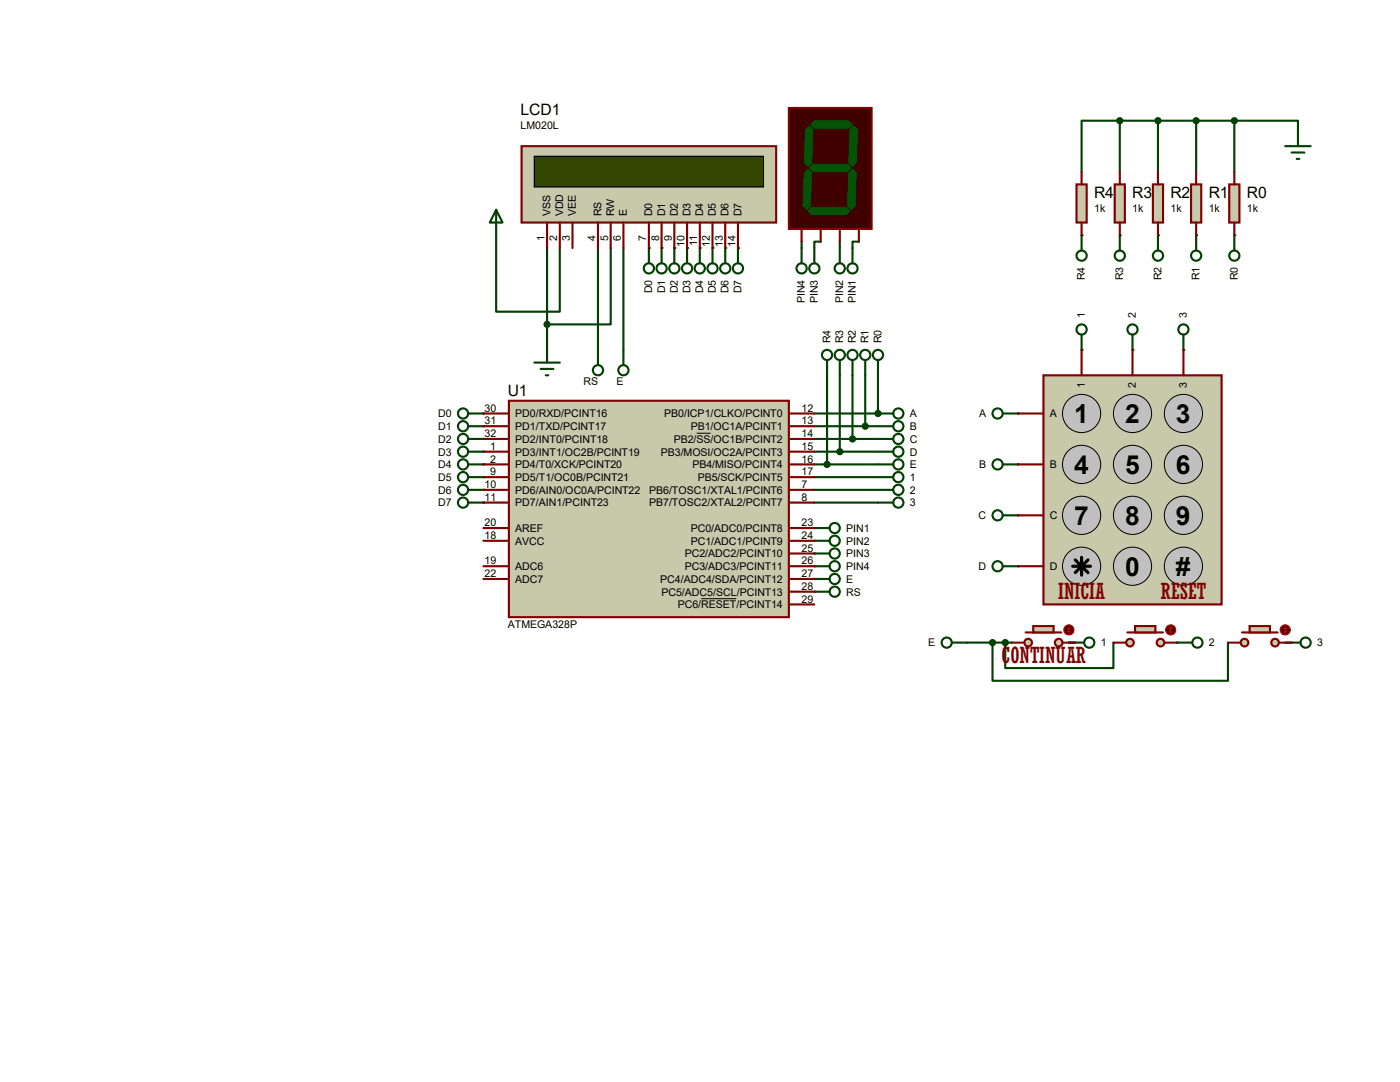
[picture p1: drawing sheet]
<svg xmlns="http://www.w3.org/2000/svg" width="279mm" height="216mm" viewBox="0 0 279 216" stroke-linecap="round" stroke-linejoin="round" font-family="sans-serif">
<g fill="#004000">
<circle cx="215.9" cy="69.8" r=".21"/>
<circle cx="226" cy="69.8" r=".21"/>
<circle cx="236.2" cy="69.8" r=".21"/>
<circle cx="203.2" cy="82.5" r=".21"/>
<circle cx="203.2" cy="92.7" r=".21"/>
<circle cx="203.2" cy="102.8" r=".21"/>
<circle cx="203.2" cy="113" r=".21"/>
<circle cx="175.2" cy="82.5" r=".21"/>
</g>
<path d="M165.1 92.7h10.1M167.6 90.1h7.6M170.1 87.6h5.1M172.7 85h2.5M213.3 128.2h1.3" fill="none" stroke="#004000" stroke-width=".42"/>
<circle cx="234.9" cy="128.2" r=".21" fill="#004000"/>
<path d="M259 26.6v-2.5h-43.1v10.1M193 128.2h8.9M198.1 128.2v7.6h47v-7.6M200.6 128.2v5.1h21.6v-5.1" fill="none" stroke="#004000" stroke-width=".42"/>
<circle cx="215.9" cy="46.9" r=".21" fill="#004000"/>
<path d="M223.5 24.1v10.1" fill="none" stroke="#004000" stroke-width=".42"/>
<circle cx="223.5" cy="46.9" r=".21" fill="#004000"/>
<path d="M231.1 24.1v10.1" fill="none" stroke="#004000" stroke-width=".42"/>
<circle cx="231.1" cy="46.9" r=".21" fill="#004000"/>
<path d="M238.7 24.1v10.1" fill="none" stroke="#004000" stroke-width=".42"/>
<circle cx="238.7" cy="46.9" r=".21" fill="#004000"/>
<path d="M246.3 24.1v10.1" fill="none" stroke="#004000" stroke-width=".42"/>
<circle cx="246.3" cy="46.9" r=".21" fill="#004000"/>
<path d="M165.1 74.9v17.8M167.6 74.9v15.2M170.1 74.9v12.7M172.7 74.9v10.1M175.2 74.9v7.6" fill="none" stroke="#004000" stroke-width=".42"/>
<g fill="#004000">
<circle cx="147.3" cy="49.5" r=".21"/>
<circle cx="144.7" cy="49.5" r=".21"/>
<circle cx="142.2" cy="49.5" r=".21"/>
<circle cx="139.7" cy="49.5" r=".21"/>
<circle cx="137.1" cy="49.5" r=".21"/>
<circle cx="134.6" cy="49.5" r=".21"/>
<circle cx="132" cy="49.5" r=".21"/>
<circle cx="129.5" cy="49.5" r=".21"/>
</g>
<g fill="none" stroke="#004000" stroke-width=".42">
<path d="M99 46.9v15.3h12.7v-12.7M109.2 49.5v20.3M119.3 49.5v20.3M121.9 49.5v15.2h-12.7M124.4 49.5v20.3M160 48.2v1.3M163.8 48.2h-1.3v1.3M167.6 48.2v1.3M171.4 48.2h-1.3v1.3M162.5 82.5h12.7M162.5 85h10.2M162.5 90.1h5.1"/>
<path d="M162.5 87.6h7.6"/>
</g>
<g fill="#004000">
<circle cx="96.5" cy="97.7" r=".21"/>
<circle cx="96.5" cy="95.2" r=".21"/>
<circle cx="96.5" cy="92.7" r=".21"/>
<circle cx="96.5" cy="90.1" r=".21"/>
<circle cx="96.5" cy="87.6" r=".21"/>
<circle cx="96.5" cy="85" r=".21"/>
<circle cx="96.5" cy="82.5" r=".21"/>
</g>
<path d="M162.5 92.7h2.6M162.5 95.2h12.7M162.5 97.7h12.7M162.5 100.3h12.7" fill="none" stroke="#004000" stroke-width=".42"/>
<g fill="#004000">
<circle cx="162.5" cy="118.1" r=".21"/>
<circle cx="162.5" cy="115.5" r=".21"/>
<circle cx="162.5" cy="113" r=".21"/>
<circle cx="162.5" cy="110.4" r=".21"/>
<circle cx="162.5" cy="107.9" r=".21"/>
<circle cx="162.5" cy="105.4" r=".21"/>
<circle cx="96.5" cy="100.3" r=".21"/>
</g>
<g fill="none" stroke="#004000" stroke-width=".42">
<path d="M215.9 66.8v3M226 66.8v3M236.2 66.8v3M175.2 82.5h3.1M175.2 85h3.1M175.2 87.6h3.1M175.2 90.1h3.1M175.2 92.7h3.1M175.2 95.2h3.1M175.2 97.7h3.1M200.1 82.5h3.1M200.1 92.7h3.1"/>
<path d="M175.2 100.3h3.1M200.1 102.8h3.1M200.1 113h3.1"/>
<circle cx="215.9" cy="65.7" r="1.02"/>
<circle cx="226" cy="65.7" r="1.02"/>
<circle cx="236.2" cy="65.7" r="1.02"/>
<circle cx="179.3" cy="97.7" r="1.02"/>
<circle cx="179.3" cy="85" r="1.02"/>
<circle cx="179.3" cy="90.1" r="1.02"/>
<circle cx="179.3" cy="95.2" r="1.02"/>
<circle cx="179.3" cy="87.6" r="1.02"/>
<circle cx="179.3" cy="82.5" r="1.02"/>
<circle cx="179.3" cy="92.7" r="1.02"/>
<circle cx="199.1" cy="92.7" r="1.02"/>
<circle cx="199.1" cy="82.5" r="1.02"/>
<circle cx="179.3" cy="100.3" r="1.02"/>
<circle cx="199.1" cy="102.8" r="1.02"/>
<circle cx="199.1" cy="113" r="1.02"/>
</g>
<path d="M208.2 74.9h35.6v45.7h-35.6z" fill="#c8c8aa" stroke="#800000" stroke-width=".42"/>
<g fill="#c0c0c0" stroke="#000" stroke-width=".2">
<circle cx="215.9" cy="82.5" r="3.8"/>
<circle cx="226" cy="82.5" r="3.8"/>
<circle cx="236.2" cy="82.5" r="3.8"/>
<circle cx="215.9" cy="92.7" r="3.8"/>
<circle cx="226" cy="92.7" r="3.8"/>
<circle cx="236.2" cy="92.7" r="3.8"/>
<circle cx="215.9" cy="102.8" r="3.8"/>
<circle cx="226" cy="102.8" r="3.8"/>
<circle cx="236.2" cy="102.8" r="3.8"/>
<circle cx="215.9" cy="113" r="3.8"/>
<circle cx="226" cy="113" r="3.8"/>
<circle cx="236.2" cy="113" r="3.8"/>
</g>
<path d="M214.1 113h3.5M214.6 111.7l2.5 2.6M215.9 111.2v3.6M217.1 111.7l-2.5 2.6" fill="none" stroke="#000" stroke-width=".64"/>
<path d="M215.9 69.8v5.1M226 69.8v5.1M236.2 69.8v5.1M203.2 82.5h5M203.2 92.7h5M203.2 102.8h5M203.2 113h5" fill="none" stroke="#800000" stroke-width=".42"/>
<g fill="none" stroke="#004000" stroke-width=".42">
<path d="M93.4 82.5h3.1M93.4 85h3.1M93.4 87.6h3.1M93.4 90.1h3.1M93.4 92.7h3.1M189.9 128.2h3.1M213.3 128.2h3.1M256.5 128.2h3"/>
<circle cx="92.4" cy="90.1" r="1.02"/>
<circle cx="92.4" cy="85" r="1.02"/>
<circle cx="92.4" cy="82.5" r="1.02"/>
<circle cx="92.4" cy="87.6" r="1.02"/>
<circle cx="92.4" cy="92.7" r="1.02"/>
<circle cx="188.9" cy="128.2" r="1.02"/>
<circle cx="217.4" cy="128.2" r="1.02"/>
<circle cx="260.6" cy="128.2" r="1.02"/>
</g>
<g fill="#004000" stroke="#004000" stroke-width=".42">
<circle cx="175.2" cy="82.5" r=".51"/>
<circle cx="172.7" cy="85" r=".51"/>
<circle cx="170.1" cy="87.6" r=".51"/>
<circle cx="167.6" cy="90.1" r=".51"/>
<circle cx="165.1" cy="92.7" r=".51"/>
</g>
<g fill="#c8c8aa" stroke="#800000" stroke-width=".42">
<circle cx="211.3" cy="128.2" r=".76"/>
<circle cx="205.2" cy="128.2" r=".76"/>
</g>
<path d="M204.7 126.2h7.1" fill="none" stroke="#800000" stroke-width=".42"/>
<path d="M206.2 124.9h4.1v1.3h-4.1z" fill="#c8c8aa" stroke="#800000" stroke-width=".42"/>
<path d="M201.9 128.2h2.5M212 128.2h2.6" fill="none" stroke="#800000" stroke-width=".42"/>
<circle cx="213.3" cy="125.7" r="1.02" fill="#400000" stroke="#f00" stroke-width=".21"/>
<path d="M213.1 125.9l.2 .3M213.3 125.2v1M213.3 125.2l-.2 .2M213.3 125.2l.3 .2M213.6 125.9l-.3 .3" fill="none" stroke="#f00" stroke-width=".21"/>
<g fill="#c8c8aa" stroke="#800000" stroke-width=".42">
<circle cx="231.6" cy="128.2" r=".76"/>
<circle cx="225.5" cy="128.2" r=".76"/>
</g>
<path d="M225 126.2h7.1" fill="none" stroke="#800000" stroke-width=".42"/>
<path d="M226.5 124.9h4.1v1.3h-4.1z" fill="#c8c8aa" stroke="#800000" stroke-width=".42"/>
<path d="M222.2 128.2h2.5M232.4 128.2h2.5" fill="none" stroke="#800000" stroke-width=".42"/>
<circle cx="233.6" cy="125.7" r="1.02" fill="#400000" stroke="#f00" stroke-width=".21"/>
<path d="M233.4 125.9l.2 .3M233.6 125.2v1M233.6 125.2l-.2 .2M233.6 125.2l.3 .2M233.9 125.9l-.3 .3" fill="none" stroke="#f00" stroke-width=".21"/>
<g fill="none" stroke="#004000" stroke-width=".42">
<path d="M234.9 128.2h3.1"/>
<circle cx="239" cy="128.2" r="1.02"/>
</g>
<g fill="#c8c8aa" stroke="#800000" stroke-width=".42">
<circle cx="254.5" cy="128.2" r=".76"/>
<circle cx="248.4" cy="128.2" r=".76"/>
</g>
<path d="M247.9 126.2h7.1" fill="none" stroke="#800000" stroke-width=".42"/>
<path d="M249.4 124.9h4v1.3h-4z" fill="#c8c8aa" stroke="#800000" stroke-width=".42"/>
<path d="M245.1 128.2h2.5M255.2 128.2h2.6" fill="none" stroke="#800000" stroke-width=".42"/>
<circle cx="256.5" cy="125.7" r="1.02" fill="#400000" stroke="#f00" stroke-width=".21"/>
<path d="M256.2 125.9l.3 .3M256.5 125.2v1M256.5 125.2l-.3 .2M256.5 125.2l.3 .2M256.8 125.9l-.3 .3" fill="none" stroke="#f00" stroke-width=".21"/>
<g fill="#004000" stroke="#004000" stroke-width=".42">
<circle cx="200.6" cy="128.2" r=".51"/>
<circle cx="198.1" cy="128.2" r=".51"/>
<circle cx="246.3" cy="24.1" r=".51"/>
<circle cx="238.7" cy="24.1" r=".51"/>
<circle cx="231.1" cy="24.1" r=".51"/>
<circle cx="223.5" cy="24.1" r=".51"/>
</g>
<g fill="none" stroke="#004000" stroke-width=".42">
<path d="M256.5 29.2h5.1M257.8 30.4h2.5M258.8 31.7h.5M259 26.6v2.6M215.9 46.9v3.1M223.5 46.9v3.1M231.1 46.9v3.1M238.7 46.9v3.1M246.3 46.9v3.1"/>
<circle cx="215.9" cy="51" r="1.02"/>
<circle cx="223.5" cy="51" r="1.02"/>
<circle cx="231.1" cy="51" r="1.02"/>
<circle cx="238.7" cy="51" r="1.02"/>
<circle cx="246.3" cy="51" r="1.02"/>
</g>
<path d="M214.8 36.8h2.1v7.6h-2.1z" fill="#c8c8aa" stroke="#800000" stroke-width=".42"/>
<path d="M215.9 34.2v2.6M215.9 44.4v2.5" fill="none" stroke="#800000" stroke-width=".42"/>
<path d="M222.5 36.8h2v7.6h-2z" fill="#c8c8aa" stroke="#800000" stroke-width=".42"/>
<path d="M223.5 34.2v2.6M223.5 44.4v2.5" fill="none" stroke="#800000" stroke-width=".42"/>
<path d="M230.1 36.8h2v7.6h-2z" fill="#c8c8aa" stroke="#800000" stroke-width=".42"/>
<path d="M231.1 34.2v2.6M231.1 44.4v2.5" fill="none" stroke="#800000" stroke-width=".42"/>
<path d="M237.7 36.8h2v7.6h-2z" fill="#c8c8aa" stroke="#800000" stroke-width=".42"/>
<path d="M238.7 34.2v2.6M238.7 44.4v2.5" fill="none" stroke="#800000" stroke-width=".42"/>
<path d="M245.3 36.8h2.1v7.6h-2.1z" fill="#c8c8aa" stroke="#800000" stroke-width=".42"/>
<path d="M246.3 34.2v2.6M246.3 44.4v2.5" fill="none" stroke="#800000" stroke-width=".42"/>
<g fill="none" stroke="#004000" stroke-width=".42">
<path d="M129.5 49.5v3M132 49.5v3M134.6 49.5v3M137.1 49.5v3M139.7 49.5v3M142.2 49.5v3M144.7 49.5v3M147.3 49.5v3M165.1 71.8v3.1M167.6 71.8v3.1M170.1 71.8v3.1M172.7 71.8v3.1"/>
<path d="M175.2 71.8v3.1M93.4 95.2h3.1M93.4 97.7h3.1M93.4 100.3h3.1"/>
<circle cx="129.5" cy="53.6" r="1.02"/>
<circle cx="132" cy="53.6" r="1.02"/>
<circle cx="134.6" cy="53.6" r="1.02"/>
<circle cx="137.1" cy="53.6" r="1.02"/>
<circle cx="139.7" cy="53.6" r="1.02"/>
<circle cx="142.2" cy="53.6" r="1.02"/>
<circle cx="144.7" cy="53.6" r="1.02"/>
<circle cx="147.3" cy="53.6" r="1.02"/>
<circle cx="165.1" cy="70.8" r="1.02"/>
<circle cx="167.6" cy="70.8" r="1.02"/>
<circle cx="170.1" cy="70.8" r="1.02"/>
<circle cx="172.7" cy="70.8" r="1.02"/>
<circle cx="175.2" cy="70.8" r="1.02"/>
<circle cx="92.4" cy="97.7" r="1.02"/>
<circle cx="92.4" cy="95.2" r="1.02"/>
<circle cx="92.4" cy="100.3" r="1.02"/>
</g>
<path d="M104.1 29.2h50.8v15.2h-50.8z" fill="#c8c8aa" stroke="#800000" stroke-width=".42"/>
<path d="M106.6 31.2h45.8v6.1h-45.8z" fill="#324600" stroke="#000" stroke-width=".25"/>
<g fill="none" stroke="#800000" stroke-width=".42">
<path d="M109.2 44.4v5.1M111.7 44.4v5.1M114.3 44.4v5.1M119.3 44.4v5.1M121.9 44.4v5.1M124.4 44.4v5.1M129.5 44.4v5.1M132 44.4v5.1M134.6 44.4v5.1M137.1 44.4v5.1M139.7 44.4v5.1M142.2 44.4v5.1"/>
<path d="M144.7 44.4v5.1M147.3 44.4v5.1"/>
</g>
<g fill="none" stroke="#004000" stroke-width=".42">
<path d="M99 41.9l1.3 2.5h-2.6zM99 41.9v5M106.6 72.3h5.1M107.9 73.6h2.5M108.9 74.9h.5M109.2 69.8v2.5M119.3 69.8v3.1M124.4 69.8v3.1M162.5 105.4h3.1M162.5 107.9h3.1"/>
<circle cx="119.3" cy="73.9" r="1.02"/>
<circle cx="124.4" cy="73.9" r="1.02"/>
<circle cx="166.6" cy="105.4" r="1.02"/>
<circle cx="166.6" cy="107.9" r="1.02"/>
</g>
<circle cx="109.2" cy="64.7" r=".51" fill="#004000" stroke="#004000" stroke-width=".42"/>
<path d="M157.4 21.5h16.5v24.2h-16.5z" fill="#400000" stroke="#800000" stroke-width=".42"/>
<g fill="#035205" stroke="#035205" stroke-width=".2">
<path d="M161.8 24.8l.7-.7h6.9l.7 .7-.7 .8h-6.9z"/>
<path d="M170.4 25.1l.8 .8-.3 6.6-.8 .7-.7-.7 .2-6.6z"/>
<path d="M161.5 33.5l.8-.8h6.8l.8 .8-.8 .7h-6.8z"/>
<path d="M160.7 25.9l.8-.8 .8 .8-.3 6.6-.8 .7-.7-.7z"/>
<path d="M169.4 34.5l.7-.8 .8 .8-.3 6.6-.7 .8-.8-.8z"/>
<path d="M161.2 42.1l.8-.7h6.9l.7 .7-.7 .8h-6.9z"/>
<path d="M160.5 34.5l.7-.8 .8 .8-.2 6.6-.8 .8-.8-.8z"/>
</g>
<path d="M160 45.7v2.5M163.8 45.7v2.5M167.6 45.7v2.5M171.4 45.7v2.5" fill="none" stroke="#800000" stroke-width=".42"/>
<g fill="none" stroke="#004000" stroke-width=".42">
<path d="M160 49.5v3M162.5 49.5v3M167.6 49.5v3M170.1 49.5v3M162.5 110.4h3.1M162.5 113h3.1M162.5 115.5h3.1M162.5 118.1h3.1"/>
<circle cx="160" cy="53.6" r="1.02"/>
<circle cx="162.5" cy="53.6" r="1.02"/>
<circle cx="167.6" cy="53.6" r="1.02"/>
<circle cx="170.1" cy="53.6" r="1.02"/>
<circle cx="166.6" cy="113" r="1.02"/>
<circle cx="166.6" cy="110.4" r="1.02"/>
<circle cx="166.6" cy="115.5" r="1.02"/>
<circle cx="166.6" cy="118.1" r="1.02"/>
</g>
<path d="M101.6 80h55.8v43.1h-55.8z" fill="#c8c8aa" stroke="#800000" stroke-width=".42"/>
<g fill="none" stroke="#800000" stroke-width=".42">
<path d="M96.5 82.5h5.1M96.5 85h5.1M96.5 90.1h5.1M96.5 87.6h5.1M96.5 97.7h5.1M96.5 95.2h5.1M96.5 92.7h5.1M157.4 82.5h5.1M157.4 85h5.1M157.4 90.1h5.1M157.4 87.6h5.1M157.4 97.7h5.1"/>
<path d="M157.4 95.2h5.1M157.4 92.7h5.1M96.5 100.3h5.1M96.5 115.5h5.1M96.5 113h5.1M96.5 107.9h5.1M96.5 105.4h5.1M157.4 100.3h5.1M157.4 118.1h5.1M157.4 115.5h5.1M157.4 113h5.1M157.4 110.4h5.1"/>
<path d="M157.4 107.9h5.1M157.4 105.4h5.1M157.4 120.6h5.1"/>
</g>
<path d="M139 86.4h2.8M140 119.5h6.9" fill="none" stroke="#000" stroke-width=".2"/>
<g font-size="5.3">
<text x="214.4" y="84.5">1</text>
<text x="224.5" y="84.5">2</text>
<text x="234.7" y="84.5">3</text>
<text x="214.4" y="94.6">4</text>
<text x="224.5" y="94.6">5</text>
<text x="234.7" y="94.6">6</text>
<text x="214.4" y="104.8">7</text>
<text x="224.5" y="104.8">8</text>
<text x="234.7" y="104.8">9</text>
<text x="224.5" y="114.9">0</text>
<text x="234.7" y="114.9">#</text>
</g>
<g font-size="4.4" fill="#800000">
<text x="211.2" y="119.6">INICIA</text>
<text x="231.7" y="119.6">RESET</text>
<text x="199.9" y="132.3">CONTINUAR</text>
</g>
<g font-size="3.1">
<text x="103.9" y="22.9">LCD1</text>
<text x="218.4" y="39.4">R4</text>
<text x="226" y="39.4">R3</text>
<text x="233.6" y="39.4">R2</text>
<text x="241.2" y="39.4">R1</text>
<text x="248.8" y="39.4">R0</text>
<text x="101.3" y="79.1">U1</text>
</g>
<g font-size="2.1">
<text x="103.9" y="25.8">LM020L</text>
<text x="109.9" y="43.1" transform="rotate(-90 109.9 43.1)">VSS</text>
<text x="112.4" y="43.1" transform="rotate(-90 112.4 43.1)">VDD</text>
<text x="114.9" y="43.1" transform="rotate(-90 114.9 43.1)">VEE</text>
<text x="120" y="43.1" transform="rotate(-90 120 43.1)">RS</text>
<text x="122.6" y="43.1" transform="rotate(-90 122.6 43.1)">RW</text>
<text x="125.1" y="43.1" transform="rotate(-90 125.1 43.1)">E</text>
<text x="130.2" y="43.1" transform="rotate(-90 130.2 43.1)">D0</text>
<text x="132.7" y="43.1" transform="rotate(-90 132.7 43.1)">D1</text>
<text x="135.3" y="43.1" transform="rotate(-90 135.3 43.1)">D2</text>
<text x="137.8" y="43.1" transform="rotate(-90 137.8 43.1)">D3</text>
<text x="140.3" y="43.1" transform="rotate(-90 140.3 43.1)">D4</text>
<text x="142.9" y="43.1" transform="rotate(-90 142.9 43.1)">D5</text>
<text x="145.4" y="43.1" transform="rotate(-90 145.4 43.1)">D6</text>
<text x="148" y="43.1" transform="rotate(-90 148 43.1)">D7</text>
<text x="218.4" y="42.3">1k</text>
<text x="226" y="42.3">1k</text>
<text x="233.6" y="42.3">1k</text>
<text x="241.2" y="42.3">1k</text>
<text x="248.8" y="42.3">1k</text>
<text x="108.7" y="48.1" transform="rotate(-90 108.7 48.1)">1</text>
<text x="111.2" y="48.1" transform="rotate(-90 111.2 48.1)">2</text>
<text x="113.7" y="48.1" transform="rotate(-90 113.7 48.1)">3</text>
<text x="118.8" y="48.1" transform="rotate(-90 118.8 48.1)">4</text>
<text x="121.4" y="48.1" transform="rotate(-90 121.4 48.1)">5</text>
<text x="123.9" y="48.1" transform="rotate(-90 123.9 48.1)">6</text>
<text x="129" y="48.1" transform="rotate(-90 129 48.1)">7</text>
<text x="131.5" y="48.1" transform="rotate(-90 131.5 48.1)">8</text>
<text x="134.1" y="48.1" transform="rotate(-90 134.1 48.1)">9</text>
<text x="136.6" y="49.3" transform="rotate(-90 136.6 49.3)">10</text>
<text x="139.2" y="49.1" transform="rotate(-90 139.2 49.1)">11</text>
<text x="141.7" y="49.3" transform="rotate(-90 141.7 49.3)">12</text>
<text x="144.2" y="49.3" transform="rotate(-90 144.2 49.3)">13</text>
<text x="146.8" y="49.3" transform="rotate(-90 146.8 49.3)">14</text>
<text x="130.2" y="58.5" transform="rotate(-90 130.2 58.5)">D0</text>
<text x="132.7" y="58.5" transform="rotate(-90 132.7 58.5)">D1</text>
<text x="135.3" y="58.5" transform="rotate(-90 135.3 58.5)">D2</text>
<text x="137.8" y="58.5" transform="rotate(-90 137.8 58.5)">D3</text>
<text x="140.3" y="58.5" transform="rotate(-90 140.3 58.5)">D4</text>
<text x="142.9" y="58.5" transform="rotate(-90 142.9 58.5)">D5</text>
<text x="145.4" y="58.5" transform="rotate(-90 145.4 58.5)">D6</text>
<text x="148" y="58.5" transform="rotate(-90 148 58.5)">D7</text>
<text x="216.5" y="56" transform="rotate(-90 216.5 56)">R4</text>
<text x="224.2" y="56" transform="rotate(-90 224.2 56)">R3</text>
<text x="231.8" y="56" transform="rotate(-90 231.8 56)">R2</text>
<text x="239.4" y="56" transform="rotate(-90 239.4 56)">R1</text>
<text x="247" y="56" transform="rotate(-90 247 56)">R0</text>
<text x="160.7" y="60.5" transform="rotate(-90 160.7 60.5)">PIN4</text>
<text x="163.2" y="60.5" transform="rotate(-90 163.2 60.5)">PIN3</text>
<text x="168.3" y="60.5" transform="rotate(-90 168.3 60.5)">PIN2</text>
<text x="170.8" y="60.5" transform="rotate(-90 170.8 60.5)">PIN1</text>
<text x="216.5" y="63.5" transform="rotate(-90 216.5 63.5)">1</text>
<text x="226.7" y="63.5" transform="rotate(-90 226.7 63.5)">2</text>
<text x="236.9" y="63.5" transform="rotate(-90 236.9 63.5)">3</text>
<text x="165.7" y="68.5" transform="rotate(-90 165.7 68.5)">R4</text>
<text x="168.3" y="68.5" transform="rotate(-90 168.3 68.5)">R3</text>
<text x="170.8" y="68.5" transform="rotate(-90 170.8 68.5)">R2</text>
<text x="173.4" y="68.5" transform="rotate(-90 173.4 68.5)">R1</text>
<text x="175.9" y="68.5" transform="rotate(-90 175.9 68.5)">R0</text>
<text x="116.4" y="76.9">RS</text>
<text x="123" y="76.9">E</text>
<text x="216.5" y="77.3" transform="rotate(-90 216.5 77.3)">1</text>
<text x="226.7" y="77.3" transform="rotate(-90 226.7 77.3)">2</text>
<text x="236.9" y="77.3" transform="rotate(-90 236.9 77.3)">3</text>
<text x="87.5" y="83.3">D0</text>
<text x="96.7" y="82.1">30</text>
<text x="102.8" y="83.3">PD0/RXD/PCINT16</text>
<text x="132.5" y="83.3">PB0/ICP1/CLKO/PCINT0</text>
<text x="160" y="82.1">12</text>
<text x="181.6" y="83.3">A</text>
<text x="195.4" y="83.3">A</text>
<text x="209.5" y="83.3">A</text>
<text x="87.5" y="85.8">D1</text>
<text x="87.5" y="88.3">D2</text>
<text x="96.7" y="87.2">32</text>
<text x="96.7" y="84.7">31</text>
<text x="97.8" y="89.7">1</text>
<text x="102.8" y="88.3">PD2/INT0/PCINT18</text>
<text x="102.8" y="85.8">PD1/TXD/PCINT17</text>
<text x="134.5" y="88.3">PB2/SS/OC1B/PCINT2</text>
<text x="137.8" y="85.8">PB1/OC1A/PCINT1</text>
<text x="160" y="84.7">13</text>
<text x="160" y="89.7">15</text>
<text x="160" y="87.2">14</text>
<text x="181.6" y="85.8">B</text>
<text x="181.6" y="88.3">C</text>
<text x="87.5" y="90.9">D3</text>
<text x="87.5" y="93.4">D4</text>
<text x="87.5" y="96">D5</text>
<text x="97.8" y="94.8">9</text>
<text x="97.8" y="92.3">2</text>
<text x="102.8" y="96">PD5/T1/OC0B/PCINT21</text>
<text x="102.8" y="93.4">PD4/T0/XCK/PCINT20</text>
<text x="102.8" y="90.9">PD3/INT1/OC2B/PCINT19</text>
<text x="131.9" y="90.9">PB3/MOSI/OC2A/PCINT3</text>
<text x="138.2" y="93.4">PB4/MISO/PCINT4</text>
<text x="139.2" y="96">PB5/SCK/PCINT5</text>
<text x="160" y="92.3">16</text>
<text x="160" y="94.8">17</text>
<text x="181.6" y="90.9">D</text>
<text x="181.6" y="93.4">E</text>
<text x="181.6" y="96">1</text>
<text x="195.4" y="93.4">B</text>
<text x="209.5" y="93.4">B</text>
<text x="87.5" y="98.5">D6</text>
<text x="87.5" y="101">D7</text>
<text x="96.7" y="97.4">10</text>
<text x="96.7" y="99.9">11</text>
<text x="102.8" y="98.5">PD6/AIN0/OC0A/PCINT22</text>
<text x="102.8" y="101">PD7/AIN1/PCINT23</text>
<text x="129.5" y="101">PB7/TOSC2/XTAL2/PCINT7</text>
<text x="129.5" y="98.5">PB6/TOSC1/XTAL1/PCINT6</text>
<text x="160" y="99.9">8</text>
<text x="160" y="97.4">7</text>
<text x="181.6" y="98.5">2</text>
<text x="181.6" y="101">3</text>
<text x="96.7" y="107.5">18</text>
<text x="96.7" y="105">20</text>
<text x="102.8" y="106.1">AREF</text>
<text x="137.8" y="106.1">PC0/ADC0/PCINT8</text>
<text x="160" y="107.5">24</text>
<text x="160" y="105">23</text>
<text x="168.9" y="106.1">PIN1</text>
<text x="195.3" y="103.6">C</text>
<text x="209.5" y="103.6">C</text>
<text x="96.7" y="112.6">19</text>
<text x="102.8" y="108.7">AVCC</text>
<text x="102.8" y="113.7">ADC6</text>
<text x="136.7" y="113.7">PC3/ADC3/PCINT11</text>
<text x="136.7" y="111.2">PC2/ADC2/PCINT10</text>
<text x="137.8" y="108.7">PC1/ADC1/PCINT9</text>
<text x="160" y="112.6">26</text>
<text x="160" y="110.1">25</text>
<text x="168.9" y="108.7">PIN2</text>
<text x="168.9" y="111.2">PIN3</text>
<text x="168.9" y="113.7">PIN4</text>
<text x="195.3" y="113.7">D</text>
<text x="209.5" y="113.7">D</text>
<text x="96.7" y="115.1">22</text>
<text x="102.8" y="116.3">ADC7</text>
<text x="131.7" y="116.3">PC4/ADC4/SDA/PCINT12</text>
<text x="132" y="118.8">PC5/ADC5/SCL/PCINT13</text>
<text x="160" y="117.7">28</text>
<text x="160" y="115.1">27</text>
<text x="168.9" y="116.3">E</text>
<text x="168.9" y="118.8">RS</text>
<text x="101.3" y="125.3">ATMEGA328P</text>
<text x="135.3" y="121.4">PC6/RESET/PCINT14</text>
<text x="160" y="120.2">29</text>
<text x="185.3" y="129">E</text>
<text x="219.7" y="129">1</text>
<text x="241.3" y="129">2</text>
<text x="262.8" y="129">3</text>
</g>
</svg>
